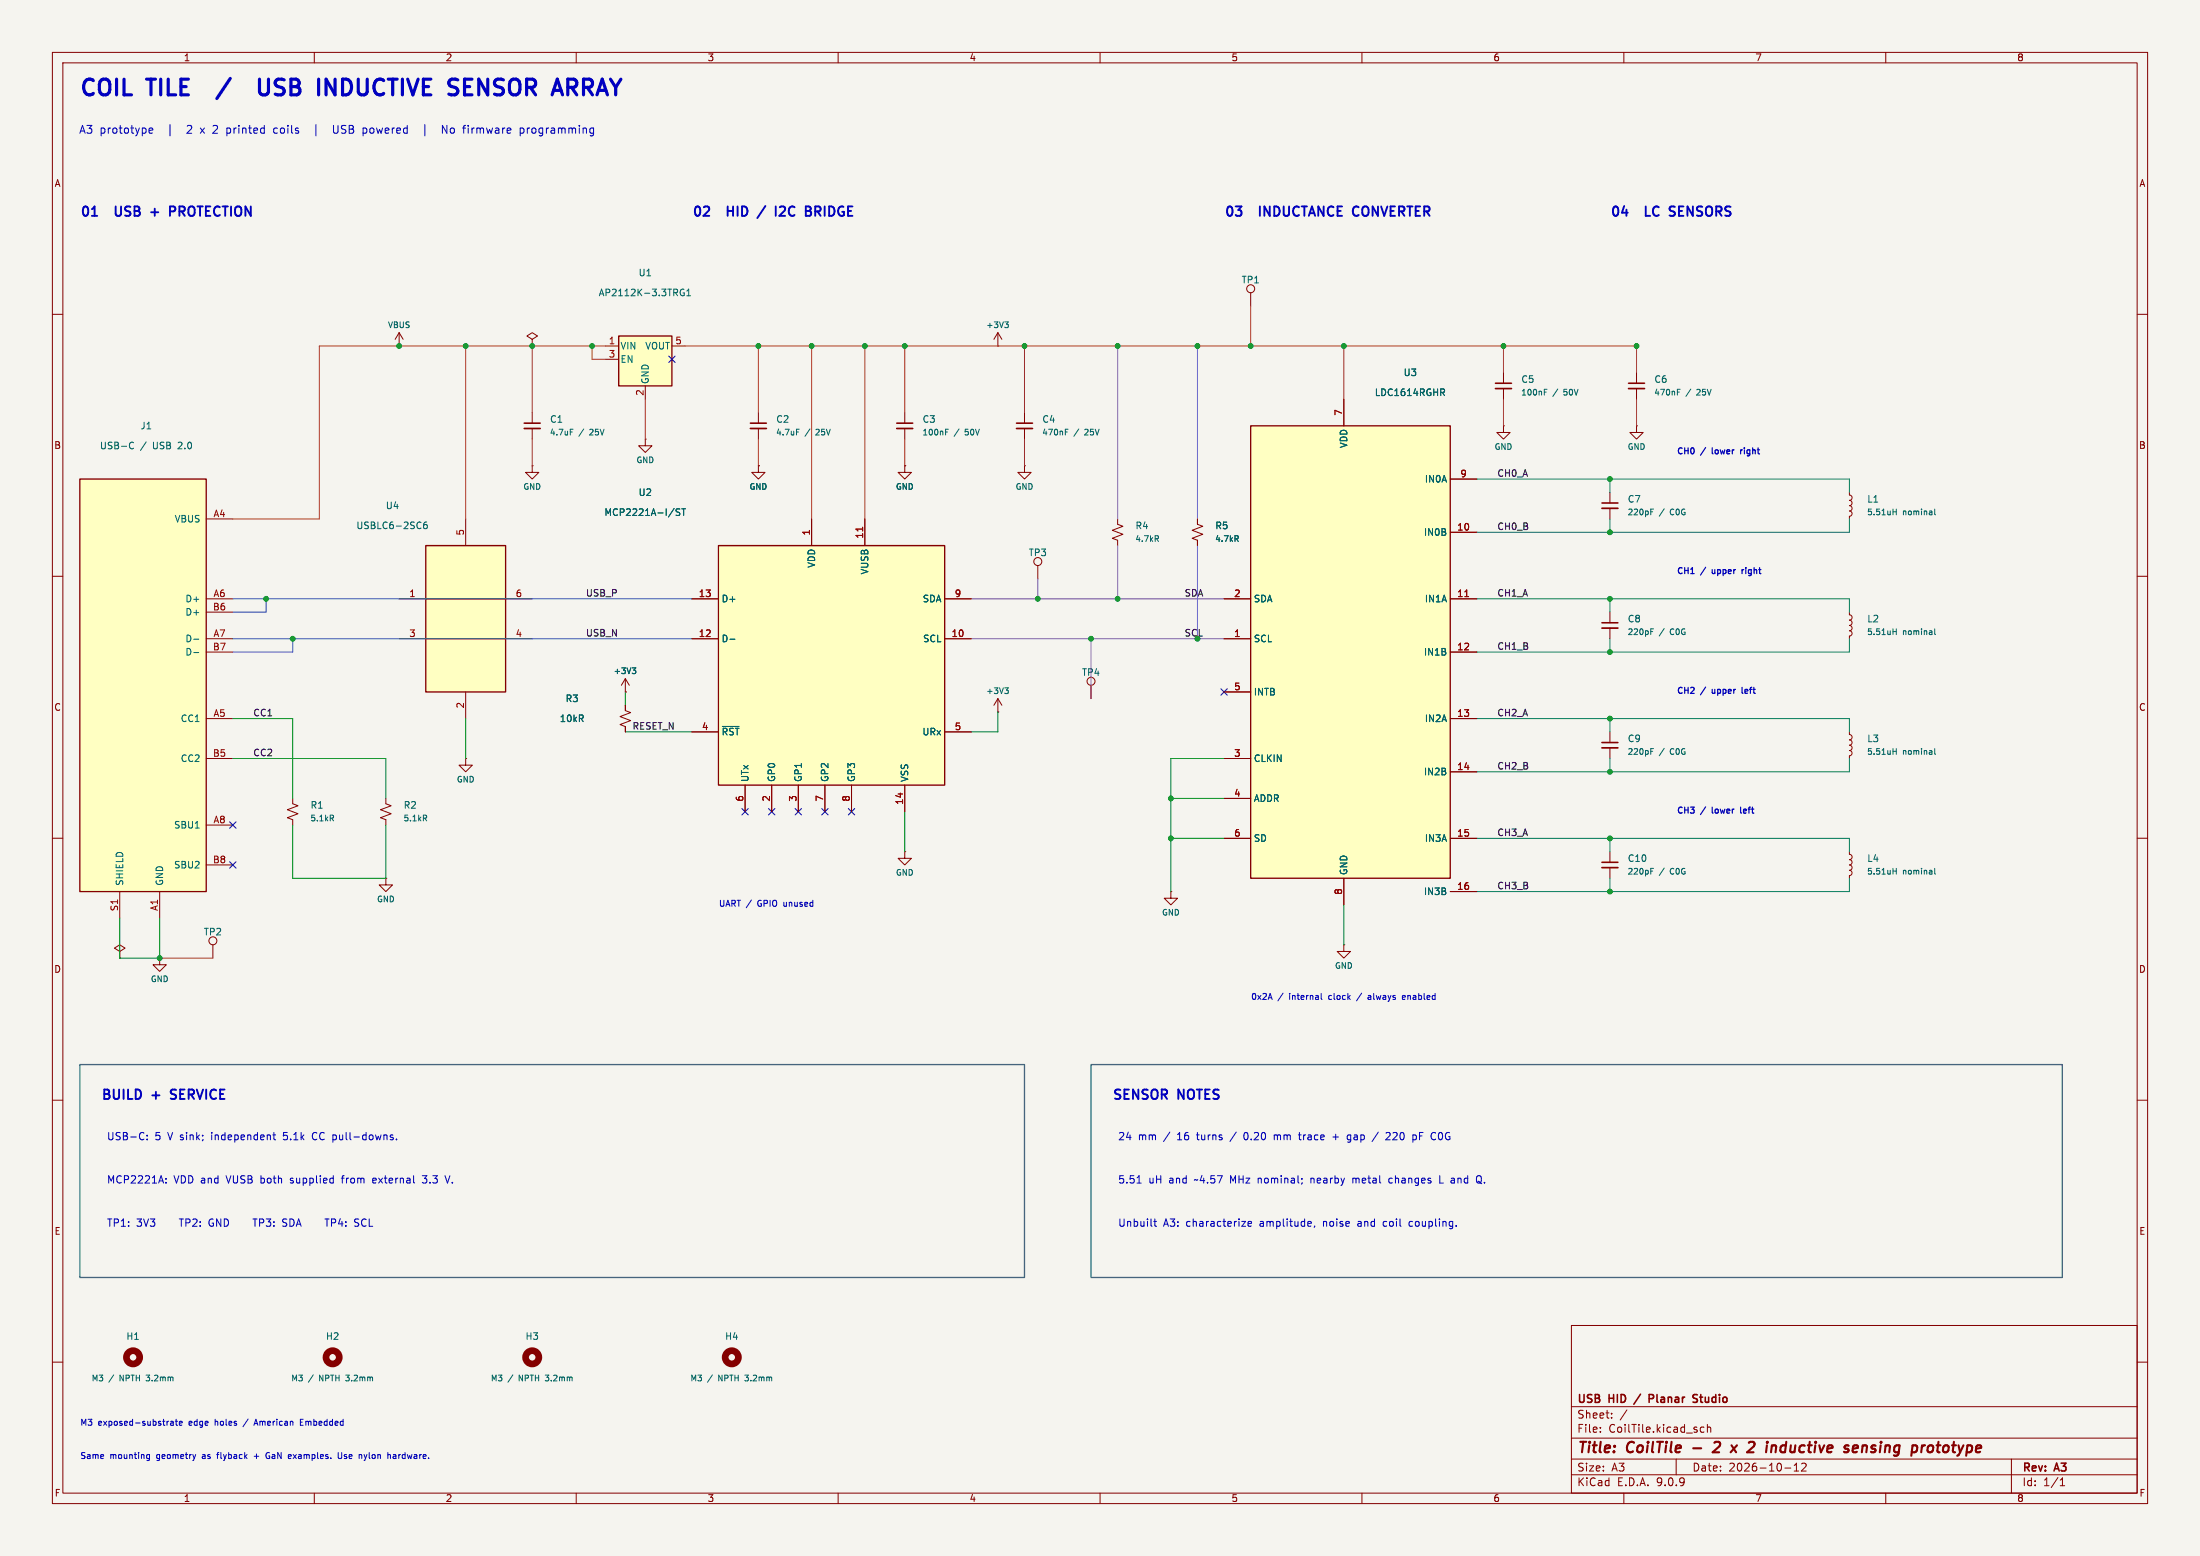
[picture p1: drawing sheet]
<svg xmlns="http://www.w3.org/2000/svg" width="420mm" height="297mm" viewBox="0 0 420 297" stroke-linecap="round" stroke-linejoin="round" font-family="sans-serif">
<path d="M0 0h420v297h-420z" fill="#f5f4ef" stroke="#f5f4ef" stroke-width=".19"/>
<g fill="none" stroke="#840000" stroke-width=".19">
<path d="M10 10h400v277h-400zM12 12h396v273h-396zM60 10v2M110 10v2M160 10v2M210 10v2M260 10v2M310 10v2M360 10v2M10 60h2M408 60h2M213.4 99.1v1l1 .4-2.1 .7 2.1 .8-2.1 .7 1.1 .4v1"/>
<path d="M307.3 94v2M307.3 97v2.1M312.4 81.3v1.3h1.3l-1.3 1.2-1.3-1.2h1.3M312.4 81.3h.1M10 110h2M307.3 116.8v2.1M307.3 119.9v2M408 110h2M119.4 132.1h.1M119.4 134.6v1l1 .4-2 .8 2 .7-2 .8 1 .4v1M119.4 129.5l-.8 1.3M119.4 129.5l.7 1.3"/>
<path d="M119.4 129.5v2.6M10 160h2M408 160h2M10 210h2M408 210h2M300 253h108v32h-108zM10 260h2M300 278.5h108M300 274.5h108M300 268.5h108M305.5 273.2v.2M305.5 272.5v.1"/>
<path d="M307.7 270.5v.2M307.7 269.8v.1M310.6 269.1l-1.3 1.9M320 278.5v3M325.3 272.5l-.4-.1-.3 .3 .1 .6h.6M325.9 272.5l.3-.1 .3 .1 .1 .9M325.9 271.9v1.5M342.5 279.7l.4-.4v1.5M343.9 279.4l.6-.1 .2 .1 .1 .3-.9 1.1h.9M384 278.5v6.5M408 260h2M60 285v2"/>
<path d="M110 285v2M160 285v2M210 285v2M260 285v2M300 281.5h108M310 285v2M340.7 280.2h1.2M342.5 280.8h.9M360 285v2M393.3 283.6h.9M393.3 282.5l.4-.4v1.5"/>
</g>
<path d="M323.2 276.4h1.6M328.1 275.2h-.5l-.3 .2M328.2 276.1l-1.2 1.1h1.2M330.5 275.9l.9 1.3M331.6 275.9l-1.2 1.3M333.8 275.4l.4-.2h.4l.4 .4M340.7 275.9a.66 .66 0 0 0-.8 .4v.7l.3 .2h.4M354.5 275.9l.1 .1 .1 .3-1 .2M355.6 275.9l-.2 1.3M356.3 276a.57 .57 0 0 0-.7 .1M368.5 275.9l.4 .1 .2 .3-.1 .5-.4 .4M369.7 275.9h.8" fill="none" stroke="#840000" stroke-width=".4"/>
<path d="M305.8 96h3.1M305.8 118.9h3.1M313.2 266.1l-1.3 1.9M315.5 266.3l-.7-.1v1.5M315.5 266.9l-.7 .1M324 266.3l-.5-.1-.2 .1v.5l.6 .2 .1 .4-.2 .3-.6-.1" fill="none" stroke="#840000" stroke-width=".3"/>
<path d="M315.1 97.7h.4M315.1 97.2h.6M220.8 102.8l.4 .6M221.1 102.4v.3M120.7 127.5h.7l-.4 .4M121.2 127.9l.2 .2v.3l-.2 .2M315.1 120.6h.4M315.1 120h.6" fill="none" stroke="#006464" stroke-width=".19"/>
<path d="M305.8 97h3.1M305.8 119.9h3.1" fill="none" stroke="#840000" stroke-width=".33"/>
<path d="M81.3 104.1h15.2v28h-15.2z" fill="#ffffc2"/>
<path d="M81.3 104.1h15.2v28h-15.2zM81.3 114.3h15.2M81.3 121.9h15.2" fill="none" stroke="#840000" stroke-width=".25"/>
<g fill="none" stroke="#840000" stroke-width=".19">
<path d="M238.8 55.9v2.5M76.2 66h.1M76.2 63.5l-.8 1.3M76.2 63.5l.8 1.3M76.2 63.5v2.5M101.6 78.7v2.1M144.8 78.7v2.1M172.7 78.7v2.1M195.6 78.7v2.1M287 71.1v2.1M287 74.2v2M312.4 71.1v2.1"/>
<path d="M312.4 74.2v2M88.9 99.1v5M101.6 88.9v1.3h1.3l-1.3 1.2-1.3-1.2h1.3M101.6 88.9h.1M101.6 81.8v2M123.2 83.8v1.3h1.3l-1.3 1.3-1.3-1.3h1.3M123.2 83.8h.1M144.8 88.9v1.3h1.2l-1.2 1.2-1.3-1.2h1.3M144.8 88.9h.1M144.8 81.8v2M172.7 88.9v1.3h1.3l-1.3 1.2-1.3-1.2h1.3M172.7 88.9h.1"/>
<path d="M172.7 81.8v2M195.6 88.9v1.3h1.2l-1.2 1.2-1.3-1.2h1.3M195.6 88.9h.1M195.6 81.8v2M228.6 99.1v1l1 .4-2 .7 2 .8-2 .7 1 .4v1M287 81.3v1.3h1.3l-1.3 1.2-1.3-1.2h1.3M287 81.3h.1M353.1 94v.5l.3 .1 .2 .4-.2 .4-.3 .1 .4 .3v.5l-.4 .2 .3 .2 .2 .3-.2 .4-.3 .1 .3 .2 .2 .3-.2 .4-.3 .1v.6M76.2 114.3h5.1M96.5 114.3h5.1M198.1 108v2.5M353.1 116.8v.5l.3 .2 .2 .4-.2 .3-.3 .2 .4 .3v.5l-.4 .2 .3 .1 .2 .4-.2 .4-.3 .1 .3 .1 .2 .4-.2 .3-.3 .2v.5"/>
<path d="M76.2 121.9h5.1M88.9 132.1v5.1M96.5 121.9h5.1M190.5 135.9h.1M190.5 133.4l-.8 1.2M190.5 133.4l.8 1.2M190.5 133.4v2.5M208.3 130.8v2.6M307.3 139.7v2M353.1 139.7v.5l.3 .2 .2 .3-.2 .4-.3 .1 .4 .4v.4l-.4 .2 .3 .2 .2 .4-.2 .3-.3 .2 .3 .1 .2 .3-.2 .4-.3 .2v.5M88.9 144.8v1.3h1.3l-1.3 1.2-1.3-1.2h1.3M88.9 144.8h.1"/>
<path d="M307.3 142.7v2.1M172.7 162.6v1.2h1.3l-1.3 1.3-1.3-1.3h1.3M172.7 162.6h.1M223.5 170.2v1.3h1.3l-1.3 1.2-1.3-1.2h1.3M223.5 170.2h.1M307.3 162.6v2M307.3 165.6v2M353.1 162.6v.5l.3 .1 .2 .4-.2 .3-.3 .2 .4 .3v.5l-.4 .2 .3 .1 .2 .4-.2 .4-.3 .1 .3 .1 .2 .4-.2 .3-.3 .2v.5M22.9 181.6l1-.6-1-.7-1.1 .7 1.1 .6v1.3M22.9 182.9h.1M30.5 182.9v1.3h1.2l-1.2 1.2-1.3-1.2h1.3M30.5 182.9h.1"/>
<path d="M40.6 180.3v2.6M256.5 180.3v1.3h1.3l-1.3 1.3-1.2-1.3h1.2M256.5 180.3h.1"/>
<circle cx="238.8" cy="55.1" r=".76"/>
<circle cx="198.1" cy="107.2" r=".76"/>
<circle cx="208.3" cy="130" r=".76"/>
<circle cx="40.6" cy="179.6" r=".76"/>
</g>
<g fill="none" stroke="#006464" stroke-width=".19">
<path d="M294.8 74.8h.4M294.8 74.3h.5M320.2 74.8h.4M320.2 74.3h.5M81.5 99.6l-.4 .1a.86 .86 0 0 0 0 1.2l.4-.1 .1-.4-.3-.3-.3 .1-.1 .2M108.9 81.9h.5M152.1 81.9h.5M180.5 81.9h.5M180.5 82.5h.4M203.4 81.9h.5M203.4 82.5h.3M361.4 97.7h.6"/>
<path d="M362 97.2v1.1M369.3 97.2v.9l.2 .2M236 102.8l.4 .6M236.3 102.4v.3M191.8 131.3h.7l-.4 .4M192.3 131.7l.2 .2v.3l-.2 .2M361.4 120.6h.6M362 120v1.1M369.3 120v1l.2 .1M315.1 143.4h.4M315.1 142.9h.6M361.4 143.4h.6"/>
<path d="M362 142.9v1.1M369.3 142.9v.9l.2 .2M315.1 166.3h.4M315.1 165.8h.6M361.4 166.3h.6M362 165.8v1.1M369.3 165.8v.9l.2 .2"/>
</g>
<path d="M285.5 73.2h3M310.9 73.2h3M100.1 80.8h3M143.3 80.8h3M171.2 80.8h3M194.1 80.8h3M305.8 141.7h3.1M305.8 164.6h3.1" fill="none" stroke="#840000" stroke-width=".3"/>
<path d="M285.5 74.2h3M310.9 74.2h3M100.1 81.8h3M143.3 81.8h3M171.2 81.8h3M194.1 81.8h3M305.8 142.7h3.1M305.8 165.6h3.1" fill="none" stroke="#840000" stroke-width=".33"/>
<g fill="none" stroke="#840000" stroke-width="1.3">
<circle cx="25.4" cy="259.1" r="1.27"/>
<circle cx="63.5" cy="259.1" r="1.27"/>
<circle cx="101.6" cy="259.1" r="1.27"/>
<circle cx="139.7" cy="259.1" r="1.27"/>
</g>
<path d="M15.2 91.4h24.2v78.8h-24.2z" fill="#ffffc2"/>
<path d="M15.2 91.4h24.2v78.8h-24.2z" fill="none" stroke="#840000" stroke-width=".25"/>
<g fill="none" stroke="#840000" stroke-width=".19">
<path d="M190.5 66h.1M190.5 63.5l-.8 1.3M190.5 63.5l.8 1.3M190.5 63.5v2.5M39.4 99.1h5M39.4 114.3h5M39.4 116.8h5M39.4 121.9h5M39.4 124.5h5M39.4 137.2h5M39.4 144.8h5M39.4 157.5h5"/>
<path d="M55.9 152.4v1l1 .4-2 .8 2 .7-2 .8 1 .4v1M73.7 152.4v1l1 .4-2.1 .8 2.1 .7-2.1 .8 1.1 .4v1M22.9 170.2v5.1M30.5 170.2v5.1M39.4 165.1h5M73.7 167.6v1.3h1.2l-1.2 1.3-1.3-1.3h1.3M73.7 167.6h.1"/>
</g>
<path d="M191.8 61.4h.7l-.4 .5M192.3 61.9l.2 .2v.2l-.2 .2M24.9 84.5h.6M25.5 85.5l-.6 .1M37 122h1M37 124.6h1M63.3 156.2l.4 .5M63.6 155.7v.4M81.1 156.2l.4 .5M81.4 155.7v.4" fill="none" stroke="#006464" stroke-width=".19"/>
<path d="M238.8 81.3h38.1v86.3h-38.1z" fill="#ffffc2"/>
<path d="M238.8 81.3h38.1v86.3h-38.1z" fill="none" stroke="#840000" stroke-width=".25"/>
<g fill="none" stroke="#840000" stroke-width=".19">
<path d="M256.5 76.2v5.1M276.9 91.4h5M233.7 114.3h5.1M276.9 114.3h5M276.9 101.6h5M233.7 121.9h5.1M233.7 132.1h5.1M276.9 124.5h5M276.9 137.2h5M233.7 144.8h5.1M233.7 152.4h5.1M276.9 147.3h5"/>
<path d="M233.7 160h5.1M256.5 167.6v5.1M276.9 160h5M276.9 170.2h5"/>
</g>
<path d="M279.6 113.9h.8" fill="none" stroke="#a90000" stroke-width=".19"/>
<path d="M275.3 74.9l.5 .6M275.5 74.2l.3 .3-.1 .3-.2 .1" fill="none" stroke="#006464" stroke-width=".19"/>
<path d="M118.1 64.1h10.2v9.6h-10.2z" fill="#ffffc2"/>
<path d="M118.1 64.1h10.2v9.6h-10.2z" fill="none" stroke="#840000" stroke-width=".25"/>
<path d="M115.6 66h2.5M115.6 68.6h2.5M123.2 73.7v2.5M128.3 66h2.5" fill="none" stroke="#840000" stroke-width=".19"/>
<path d="M130.6 55.3a.59 .59 0 0 0-.8 .5 .59 .59 0 0 0 .8 .6v-.5h-.2M131.1 56.5h.7M131.1 55.6l.4-.4v1.3" fill="none" stroke="#006464" stroke-width=".19"/>
<path d="M137.2 104.1h43.1v45.8h-43.1z" fill="#ffffc2"/>
<path d="M137.2 104.1h43.1v45.8h-43.1z" fill="none" stroke="#840000" stroke-width=".25"/>
<g fill="none" stroke="#840000" stroke-width=".19">
<path d="M101.6 64.8l1-.7-1-.6-1 .6 1 .7v1.2M101.6 66h.1M256.5 76.2v5.1M144.8 88.9h.1M154.9 99.1v5M165.1 99.1v5M172.7 88.9h.1M228.6 99.1v1M276.9 91.4h5M132.1 114.3h5.1M180.3 114.3h5.1M228.6 103.1v1"/>
<path d="M233.7 114.3h5.1M276.9 114.3h5M276.9 101.6h5M119.4 132.1h.1M119.4 134.6v1M119.4 138.7v1M132.1 121.9h5.1M132.1 139.7h5.1M180.3 121.9h5.1M180.3 139.7h5.1M233.7 121.9h5.1M233.7 132.1h5.1"/>
<path d="M276.9 124.5h5M276.9 137.2h5M142.2 149.9v5M147.3 149.9v5M152.4 149.9v5M157.5 149.9v5M162.6 149.9v5M172.7 149.9v5M233.7 144.8h5.1M233.7 152.4h5.1M276.9 147.3h5M233.7 160h5.1"/>
<path d="M256.5 167.6v5.1M276.9 160h5M276.9 170.2h5"/>
</g>
<path d="M275.3 74.9l.5 .6M275.5 74.2l.3 .3-.1 .3-.2 .1M129.8 97.2l-.5-.1-.2 .1v.4l.6 .2 .1 .3-.3 .3-.4-.1M130.1 97.1h.8M130.5 97.1v1.3M236 102.8l.4 .6M236.3 102.4v.3M120.7 127.5h.7l-.4 .4M121.2 127.9l.2 .2v.3l-.2 .2M137.9 138.7h3.2M139.3 122h1" fill="none" stroke="#006464" stroke-width=".19"/>
<path d="M164.7 100.6v.8M279.6 113.9h.8" fill="none" stroke="#a90000" stroke-width=".19"/>
<g fill="none" stroke="#af3723" stroke-width=".19">
<path d="M238.8 58.4v7.6M88.9 66v33.1M101.6 66v12.7M113 66v2.6h2.6M115.6 66h-54.6v33.1h-16.6M123.2 76.2v7.6M130.8 66h181.6v5.1M144.8 66v12.7M154.9 66v33.1M165.1 66v33.1M172.7 66v12.7M195.6 66v12.7"/>
<path d="M256.5 66v10.2M287 66v5.1M287 76.2v5.1M312.4 76.2v5.1M101.6 83.8v5.1M144.8 83.8v5.1M172.7 83.8v5.1M195.6 83.8v5.1M30.5 182.9h10.1"/>
</g>
<g fill="none" stroke="#00825a" stroke-width=".19">
<path d="M281.9 91.4h71.2v2.6M307.3 91.4v2.6M307.3 99.1v2.5M353.1 99.1v2.5h-71.2M281.9 114.3h71.2v2.5M307.3 114.3v2.5M281.9 137.2h71.2v2.5M307.3 121.9v2.6M307.3 137.2v2.5M353.1 121.9v2.6h-71.2M307.3 144.8v2.5M353.1 144.8v2.5h-71.2"/>
<path d="M281.9 160h71.2v2.6M307.3 160v2.6M307.3 167.6v2.6M353.1 167.6v2.6h-71.2"/>
</g>
<g fill="none" stroke="#009600" stroke-width=".19">
<path d="M44.4 137.2h11.5v15.2M88.9 137.2v7.6M119.4 139.7h12.7M119.4 132.1v2.5M190.5 135.9v3.8h-5.1M44.4 144.8h29.3v7.6M55.9 157.5v10.1h17.8v-10.1M172.7 154.9v7.7M223.5 152.4h10.2M233.7 144.8h-10.2v25.4M22.9 175.3v7.6h7.6v-7.6M223.5 160h10.2"/>
<path d="M256.5 172.7v7.6"/>
</g>
<path d="M213.4 66v33.1M228.6 66v33.1M185.4 114.3h48.3M198.1 110.5v3.8M213.4 104.1v10.2M228.6 104.1v17.8M185.4 121.9h48.3M208.3 121.9v11.5" fill="none" stroke="#8741a5" stroke-width=".19"/>
<path d="M44.4 114.3h87.7M50.8 114.3v2.5h-6.4M44.4 121.9h87.7M55.9 121.9v2.6h-11.5" fill="none" stroke="#2369b4" stroke-width=".19"/>
<g fill="none" stroke="#000084" stroke-width=".19">
<path d="M127.7 68l1.2 1.2M128.9 68l-1.2 1.2M233.1 131.5l1.2 1.2M234.3 131.5l-1.2 1.2M43.8 156.9l1.3 1.2M45.1 156.9l-1.3 1.2M141.6 154.3l1.2 1.2M142.8 154.3l-1.2 1.2M146.7 154.3l1.2 1.2M147.9 154.3l-1.2 1.2M151.8 154.3l1.2 1.2M153 154.3l-1.2 1.2"/>
<path d="M156.9 154.3l1.2 1.2M158.1 154.3l-1.2 1.2M162 154.3l1.2 1.2M163.2 154.3l-1.2 1.2M43.8 164.5l1.3 1.2M45.1 164.5l-1.3 1.2"/>
</g>
<g fill="none" stroke="#0000c2" stroke-width=".19">
<path d="M28.5 24.9l.7-.1-.1-.3-.4-.1-.2 .3v.7h.6M40.7 24v.1M41.5 24.6l-.9 .8h.9M43.3 25.4h.4M43.3 24.4v1.5M43.7 24.4l-.4 .1M52.8 24.4l-.4 .1-.2 .2 .1 .6 .5 .1M60.3 23.8v2.1M63.7 23.9v1.3l.3 .2h.4l.1-.2v-1.3M81.1 23.8v2.1M85.3 23.9v1.5l-.8-1.5v1.5M86.5 24.4l-.4 .1-.1 .2v.6l.5 .1"/>
<path d="M90.4 24.4l-.3 .3M99.5 24.4h.2l.3 .3v.6l-.5 .1M100.7 24.4v1M101.1 24.4l-.3 .1-.1 .2M252.2 189.6v1l.2 .2M259.9 189.6l-.9 1.4M261.5 190l-.3 .1M261.6 190.3h-.3l-.2 .2 .1 .2 .4 .1M268.3 190.2l-.2-.2-.4 .2 .1 .5h.4M268.3 190.3l-.6 .1M27.4 216.2l.1 .1M27.5 217.4l-.1 .1"/>
<path d="M28.1 216.7v.1M28.1 217.4v.2M52.1 216.6h.5M52.3 216.2v1.2l.3 .2M59.8 216.4l-.2 .4 .2 .6M74.7 216.6l.3 .1M74.7 217.1l.3 .1 .1 .2-.2 .2h-.3M75.7 217.4v.2M237.6 216.3l-.1 .4 .1 .7M243.3 216.6v1M243.7 216.6l-.4 .2M247.9 216.6h.5"/>
<path d="M248.1 216.2v1.2l.3 .2M254.5 217h1M255 216.5v1.1M257.3 216.7h.6M257.3 217.5h.6M257.9 216.6v1.2l-.3 .2h-.3M263.1 216.1l-1.2 1.8M264.8 216.2h.5l.1 .4-.9 1h.9M270.1 216.6l.3 .3v.4l-.3 .3M271 216.8h.5M271.7 216.2h-.7v1.4M274.7 216.3l-.1 .4 .1 .7"/>
<path d="M31.7 225.7v.1M31.7 224.9v.2M40 232.9l-.1 .4 .1 .6M48.3 232.7h.8M48.7 232.7v1.4M54.2 232.7h.6M54.2 233.3l.4 .2 .2 .3-.3 .3h-.3M62 232.7h.8M62.4 232.7v1.4M63.3 233.4h.5M63.8 232.7h-.5v1.4M65.2 224.9h.5"/>
<path d="M69 233.5l.3 .5 .3 .1M69.6 232.7l-.4 .2-.2 .4M71.6 224.9h-.2l-.2 .2v.6l.4 .1M71.8 225.2l-.6 .1M80.6 225.7l.6 .1M80.6 224.4h.9l-.5 .5h.2M85 224.4l.4 1.4 .5-1.4M217.1 225.8h.8M217.3 224.6l.2-.2v1.4M220.3 233.1h.5M220.5 232.7v1.2l.3 .2M237.1 233.1h.7l-.7 1h.7"/>
<path d="M238.3 233.6l.6-.1v-.3l-.4-.1-.2 .2v.7h.6M248.5 224.9v.2M248.6 225.7l-.1 .2M250.1 233.1l.2 .4-.6 .1M250.3 224.9v.9M250.3 234l-.2 .1M250.5 224.9l-.2 .1M251 234l-.1 .3M258.3 224.9v.9M258.7 224.9l-.4 .1M264.2 233.2l-.1 .2 .1 .6M265.7 224.9h-.3l-.3 .2 .1 .6 .5 .1"/>
<path d="M269.5 233.1h-.2l-.3 .3 .1 .5 .4 .2M274.9 224.4v1.4h.6M282.1 225.5l.8 .4M282.2 224.4a.47 .47 0 0 1 .6 .5v.4a.47 .47 0 0 1-.6 .5M28 278.3h.5M28.5 277.6v1l-.2 .2-.3-.1M28.5 277.7h-.5M32.6 271.3h.4l.1 .8M33.1 271.6l-.6 .2 .2 .3 .4-.1M33.5 271.3h.4M33.6 270.9v1l.3 .2M34.2 271.7l.6-.1-.1-.3h-.3l-.2 .2 .1 .5h.4"/>
<path d="M37.4 277.6l-.3 .8M41.4 277.6h.4M47.4 270.8l-1 1.5M48.5 272.1l.4-1.2 .3 1.2M48.5 278h.9M48.6 271.7h.5M51.3 277.9h.2M51.4 277.3a.54 .54 0 0 0-.6 .5 .54 .54 0 0 0 .6 .5M55.5 277.7l.1 .2-.6 .1M57.3 271.5h.4M57.9 270.9h-.6v1.2h.6M64.6 277.3v.9l.2 .2 .3-.1 .1-.1v-.9"/>
<path d="M69.5 277.6l.3 .8M69.8 278.4l-.3 .4M70 277.6l-.2 .8M74.5 277.7v.7M75.1 277.7h.4M75.6 277.9l-.6 .2 .2 .3 .4-.1"/>
</g>
<path d="M44 15l-2.6 3.8M49.5 15.1v2.4l.3 .5 .3 .1 .9-.1 .3-.5v-2.4M52.5 18l1.2 .1M53.8 15.1h-.7a.73 .73 0 0 0-.6 .7 .73 .73 0 0 0 .6 .7l.6 .2M66.1 15.1h-.7v3h.7M91.4 18.1v-3l1.7 3M111.4 15.1h1.1l.5 .3M112.1 16.7l1 1.4M113 16.4l-.5 .3h-1.1" fill="none" stroke="#0000c2" stroke-width=".6"/>
<g fill="none" stroke="#0000c2" stroke-width=".36">
<path d="M22.1 39.4l.1 1.6M29.5 39.8v1.4M138.9 39.4v1.8M146.1 39.3l-1.5 2.3M148.1 39.4v1.8M149.7 39.5l-.6-.1-.2 .2M156.3 39.4h-.7v1.8M240.5 39.4v1.8M258.6 39.5h.7M314.2 39.4v1.8h.8M319.1 39.4l.6 .1M17.5 41.2h1.1"/>
<path d="M28.8 40.5h1.4M32.4 40.3h.9l.2-.3-.1-.4-.3-.2h-.7v1.8M138.9 40.3h1M149.8 40.2l-1 1h1.1M155.6 40.3h.7M156.1 40.3l.6 .9M258.6 41.1h.7M319.1 40.3l.5 .1M319.6 41.1l-.6 .1M32.6 209.7l.2 .1M32.7 208.1v.5"/>
</g>
<path d="M326.9 85.5v1.1M332.3 85.9v.7M332.6 85.9l-.3 .2M326.9 108.7v.7M332.6 108.7v.8M332.9 108.7l-.3 .2M326.9 131.6v.7M332.6 131.2v1l.1 .2M326.9 154.1v1.1M332.3 154.1v.9l.2 .2" fill="none" stroke="#0000c2" stroke-width=".23"/>
<path d="M15.2 203.2h180.4v40.6h-180.4zM208.3 203.2h185.4v40.6h-185.4z" fill="none" stroke="#46647d" stroke-width=".25"/>
<g fill="#009600" stroke="#009600" stroke-width=".19">
<circle cx="101.6" cy="66" r=".46"/>
<circle cx="113" cy="66" r=".46"/>
<circle cx="50.8" cy="114.3" r=".46"/>
<circle cx="55.9" cy="121.9" r=".46"/>
<circle cx="195.6" cy="66" r=".46"/>
<circle cx="213.4" cy="66" r=".46"/>
<circle cx="172.7" cy="66" r=".46"/>
<circle cx="198.1" cy="114.3" r=".46"/>
<circle cx="213.4" cy="114.3" r=".46"/>
<circle cx="307.3" cy="101.6" r=".46"/>
<circle cx="307.3" cy="91.4" r=".46"/>
<circle cx="307.3" cy="114.3" r=".46"/>
<circle cx="287" cy="66" r=".46"/>
<circle cx="312.4" cy="66" r=".46"/>
<circle cx="30.5" cy="182.9" r=".46"/>
<circle cx="307.3" cy="124.5" r=".46"/>
<circle cx="307.3" cy="137.2" r=".46"/>
<circle cx="307.3" cy="147.3" r=".46"/>
<circle cx="307.3" cy="160" r=".46"/>
<circle cx="307.3" cy="170.2" r=".46"/>
<circle cx="144.8" cy="66" r=".46"/>
<circle cx="154.9" cy="66" r=".46"/>
<circle cx="165.1" cy="66" r=".46"/>
<circle cx="88.9" cy="66" r=".46"/>
<circle cx="76.2" cy="66" r=".46"/>
<circle cx="228.6" cy="121.9" r=".46"/>
<circle cx="238.8" cy="66" r=".46"/>
<circle cx="223.5" cy="152.4" r=".46"/>
<circle cx="223.5" cy="160" r=".46"/>
<circle cx="208.3" cy="121.9" r=".46"/>
<circle cx="256.5" cy="66" r=".46"/>
<circle cx="228.6" cy="66" r=".46"/>
</g>
<g font-size="4.2" fill="#0000c2">
<text x="15" y="19.1">COIL</text>
<text x="28.5" y="19.1">TILE</text>
<text x="54.4" y="19.1">USB</text>
<text x="66.9" y="19.1">INDUCTIVE</text>
<text x="93.1" y="19.1">SENSOR</text>
<text x="114.3" y="19.1">ARRAY</text>
</g>
<g font-size="2.8" fill="#840000">
<text x="301" y="277.9">Title:</text>
<text x="310.6" y="277.9">CoilTile</text>
<text x="328.8" y="277.9">2</text>
<text x="333" y="277.9">x</text>
<text x="337" y="277.9">2</text>
<text x="341.2" y="277.9">inductive</text>
<text x="357" y="277.9">sensing</text>
<text x="370.6" y="277.9">prototype</text>
</g>
<g font-size="2.5" fill="#0000c2">
<text x="15.2" y="41.8">01</text>
<text x="22.9" y="41.8">USB</text>
<text x="34.7" y="41.8">PROTECTION</text>
<text x="132.1" y="41.8">02</text>
<text x="139.7" y="41.8">HID</text>
<text x="150.3" y="41.8">I2C</text>
<text x="156.8" y="41.8">BRIDGE</text>
<text x="233.7" y="41.8">03</text>
<text x="241.3" y="41.8">INDUCTANCE</text>
<text x="259.8" y="41.8">CONVERTER</text>
<text x="307.3" y="41.8">04</text>
<text x="315" y="41.8">LC</text>
<text x="320.3" y="41.8">SENSORS</text>
<text x="19.2" y="210.4">BUILD</text>
<text x="29.1" y="210.4">+</text>
<text x="33.5" y="210.4">SERVICE</text>
<text x="212.3" y="210.4">SENSOR</text>
<text x="225" y="210.4">NOTES</text>
</g>
<g font-size="2.1" fill="#0000c2">
<text x="15" y="25.7">A3 prototype</text>
<text x="32.1" y="25.7">|</text>
<text x="36.1" y="25.7">2</text>
<text x="38.9" y="25.7">x</text>
<text x="41.4" y="25.7">2</text>
<text x="44.1" y="25.7">printed</text>
<text x="53.3" y="25.7">coils</text>
<text x="65.3" y="25.7">USB</text>
<text x="71.1" y="25.7">powered</text>
<text x="86.8" y="25.7">No</text>
<text x="91.1" y="25.7">firmware</text>
<text x="102" y="25.7">programming</text>
</g>
<g font-size="2.1" fill="#840000">
<text x="301" y="268.2">USB</text>
<text x="307.2" y="268.2">HID</text>
<text x="316.1" y="268.2">Planar</text>
<text x="325.1" y="268.2">Studio</text>
<text x="301" y="273.7">File:</text>
<text x="301" y="271">Sheet:</text>
<text x="307.1" y="273.7">CoilTile.kicad_sch</text>
<text x="301" y="281.1">Size:</text>
<text x="307.6" y="281.1">A3</text>
<text x="323" y="281.1">Date:</text>
<text x="330" y="281.1">2026-10-12</text>
<text x="386" y="281.3">Rev:</text>
<text x="392.4" y="281.3">A3</text>
<text x="301" y="283.9">KiCad</text>
<text x="308.7" y="283.9">E.D.A.</text>
<text x="316.3" y="283.9">9.0.9</text>
<text x="386" y="283.9">Id:</text>
<text x="390.1" y="283.9">1/1</text>
</g>
<g font-size="1.9" fill="#0000c2">
<text x="20.3" y="217.8">USB-C:</text>
<text x="29.6" y="217.8">5</text>
<text x="32.1" y="217.8">V sink;</text>
<text x="40.7" y="217.8">independent</text>
<text x="54.6" y="217.8">5.1k</text>
<text x="60.3" y="217.8">CC pull-downs.</text>
<text x="213.4" y="217.8">24</text>
<text x="217.3" y="217.8">mm</text>
<text x="222.2" y="217.8">/</text>
<text x="225" y="217.8">16</text>
<text x="228.9" y="217.8">turns</text>
<text x="235.4" y="217.8">/</text>
<text x="238.2" y="217.8">0.20</text>
<text x="244.1" y="217.8">mm</text>
<text x="249" y="217.8">trace</text>
<text x="255.6" y="217.8">+</text>
<text x="258.6" y="217.8">gap</text>
<text x="263.6" y="217.8">/</text>
<text x="266.4" y="217.8">220</text>
<text x="271.6" y="217.8">pF</text>
<text x="275.3" y="217.8">C0G</text>
<text x="20.3" y="226.1">MCP2221A:</text>
<text x="33.2" y="226.1">VDD and</text>
<text x="43.5" y="226.1">VUSB both</text>
<text x="55.9" y="226.1">supplied</text>
<text x="66" y="226.1">from</text>
<text x="72" y="226.1">external</text>
<text x="81.7" y="226.1">3.3</text>
<text x="86.3" y="226.1">V.</text>
<text x="213.4" y="226.1">5.51</text>
<text x="219.3" y="226.1">uH</text>
<text x="223.2" y="226.1">and</text>
<text x="228.3" y="226.1">~4.57</text>
<text x="235.2" y="226.1">MHz</text>
<text x="240.6" y="226.1">nominal;</text>
<text x="250.9" y="226.1">nearby</text>
<text x="259.1" y="226.1">metal</text>
<text x="266.2" y="226.1">changes</text>
<text x="276" y="226.1">L and</text>
<text x="283.4" y="226.1">Q.</text>
<text x="20.3" y="234.4">TP1:</text>
<text x="26" y="234.4">3V3</text>
<text x="34.9" y="234.4">TP2:</text>
<text x="40.6" y="234.4">GND</text>
<text x="49.8" y="234.4">TP3:</text>
<text x="55.5" y="234.4">SDA</text>
<text x="64.4" y="234.4">TP4:</text>
<text x="70.2" y="234.4">SCL</text>
<text x="213.4" y="234.4">Unbuilt</text>
<text x="222.1" y="234.4">A3:</text>
<text x="226.5" y="234.4">characterize</text>
<text x="240.7" y="234.4">amplitude,</text>
<text x="252.9" y="234.4">noise</text>
<text x="259.7" y="234.4">and</text>
<text x="264.8" y="234.4">coil</text>
<text x="269.9" y="234.4">coupling.</text>
</g>
<g font-size="1.8" fill="#840000">
<text x="35" y="11.9">1</text>
<text x="85" y="11.9">2</text>
<text x="135" y="11.9">3</text>
<text x="185" y="11.9">4</text>
<text x="235" y="11.9">5</text>
<text x="285" y="11.9">6</text>
<text x="335" y="11.9">7</text>
<text x="385" y="11.9">8</text>
<text x="10.3" y="35.9">A</text>
<text x="408.3" y="35.9">A</text>
<text x="10.3" y="85.9">B</text>
<text x="408.2" y="85.9">B</text>
<text x="10.3" y="135.9">C</text>
<text x="408.2" y="135.9">C</text>
<text x="10.3" y="185.9">D</text>
<text x="408.2" y="185.9">D</text>
<text x="10.3" y="235.9">E</text>
<text x="408.3" y="235.9">E</text>
<text x="10.3" y="285.9">F</text>
<text x="35" y="286.9">1</text>
<text x="85" y="286.9">2</text>
<text x="135" y="286.9">3</text>
<text x="185" y="286.9">4</text>
<text x="235" y="286.9">5</text>
<text x="285" y="286.9">6</text>
<text x="335" y="286.9">7</text>
<text x="385" y="286.9">8</text>
<text x="408.3" y="285.9">F</text>
</g>
<g font-size="1.8" fill="#006464">
<text x="121.8" y="52.9">U1</text>
<text x="114.2" y="56.7">AP2112K-3.3TRG1</text>
<text x="236.9" y="54.3">TP1</text>
<text x="118.4" y="66.9">VIN</text>
<text x="118.4" y="69.4">EN</text>
<text x="123.1" y="66.9">VOUT</text>
<text x="267.9" y="72">U3</text>
<text x="124.1" y="73.4" transform="rotate(-90 124.1 73.4)">GND</text>
<text x="262.4" y="75.8">LDC1614RGHR</text>
<text x="290.3" y="73.3">C5</text>
<text x="315.7" y="73.3">C6</text>
<text x="26.7" y="82.1">J1</text>
<text x="104.9" y="80.9">C1</text>
<text x="148.1" y="80.9">C2</text>
<text x="176" y="80.9">C3</text>
<text x="198.9" y="80.9">C4</text>
<text x="19" y="86">USB-C</text>
<text x="26.8" y="86">/</text>
<text x="29.3" y="86">USB</text>
<text x="34.3" y="86">2.0</text>
<text x="257.4" y="85.6" transform="rotate(-90 257.4 85.6)">VDD</text>
<text x="121.8" y="94.9">U2</text>
<text x="271.9" y="92.3">IN0A</text>
<text x="33.3" y="99.9">VBUS</text>
<text x="67.9" y="101.2">USBLC6-2SC6</text>
<text x="73.6" y="97.4">U4</text>
<text x="115.3" y="98.7">MCP2221A-I/ST</text>
<text x="216.7" y="101.2">R4</text>
<text x="231.9" y="101.2">R5</text>
<text x="310.6" y="96.1">C7</text>
<text x="356.4" y="96.1">L1</text>
<text x="196.3" y="106.4">TP3</text>
<text x="271.7" y="102.5">IN0B</text>
<text x="155.8" y="108.5" transform="rotate(-90 155.8 108.5)">VDD</text>
<text x="166" y="109.7" transform="rotate(-90 166 109.7)">VUSB</text>
<text x="35.3" y="115.2">D+</text>
<text x="35.3" y="117.7">D+</text>
<text x="137.7" y="115.2">D+</text>
<text x="176.1" y="115.2">SDA</text>
<text x="239.3" y="115.2">SDA</text>
<text x="271.9" y="115.2">IN1A</text>
<text x="310.6" y="119">C8</text>
<text x="356.4" y="119">L2</text>
<text x="35.3" y="122.8">D-</text>
<text x="35.3" y="125.3">D-</text>
<text x="137.7" y="122.8">D-</text>
<text x="176.1" y="122.8">SCL</text>
<text x="239.3" y="122.8">SCL</text>
<text x="271.7" y="125.3">IN1B</text>
<text x="206.5" y="129.2">TP4</text>
<text x="107.9" y="134.2">R3</text>
<text x="239.3" y="132.9">INTB</text>
<text x="34.4" y="138">CC1</text>
<text x="106.8" y="138">10kR</text>
<text x="137.7" y="140.6">~{RST}</text>
<text x="176" y="140.6">URx</text>
<text x="271.9" y="138">IN2A</text>
<text x="310.6" y="141.9">C9</text>
<text x="356.4" y="141.9">L3</text>
<text x="34.4" y="145.6">CC2</text>
<text x="143.1" y="149.4" transform="rotate(-90 143.1 149.4)">UTx</text>
<text x="148.2" y="149.4" transform="rotate(-90 148.2 149.4)">GP0</text>
<text x="153.3" y="149.4" transform="rotate(-90 153.3 149.4)">GP1</text>
<text x="158.3" y="149.4" transform="rotate(-90 158.3 149.4)">GP2</text>
<text x="163.4" y="149.4" transform="rotate(-90 163.4 149.4)">GP3</text>
<text x="173.6" y="149.4" transform="rotate(-90 173.6 149.4)">VSS</text>
<text x="239.3" y="145.6">CLKIN</text>
<text x="271.7" y="148.2">IN2B</text>
<text x="59.2" y="154.6">R1</text>
<text x="77" y="154.6">R2</text>
<text x="239.3" y="153.3">ADDR</text>
<text x="33.1" y="158.3">SBU1</text>
<text x="239.3" y="160.9">SD</text>
<text x="271.9" y="160.9">IN3A</text>
<text x="33.1" y="166">SBU2</text>
<text x="257.4" y="167.1" transform="rotate(-90 257.4 167.1)">GND</text>
<text x="310.6" y="164.7">C10</text>
<text x="356.4" y="164.7">L4</text>
<text x="23.7" y="169.2" transform="rotate(-90 23.7 169.2)">SHIELD</text>
<text x="31.3" y="169.2" transform="rotate(-90 31.3 169.2)">GND</text>
<text x="271.7" y="171">IN3B</text>
<text x="38.8" y="178.7">TP2</text>
<text x="24" y="255.9">H1</text>
<text x="62.1" y="255.9">H2</text>
<text x="100.2" y="255.9">H3</text>
<text x="138.3" y="255.9">H4</text>
</g>
<g font-size="1.8" fill="#a90000">
<text x="116.1" y="65.8">1</text>
<text x="128.8" y="65.8">5</text>
<text x="116.1" y="68.3">3</text>
<text x="122.9" y="75.6" transform="rotate(-90 122.9 75.6)">2</text>
<text x="256.3" y="79.4" transform="rotate(-90 256.3 79.4)">7</text>
<text x="278.7" y="91.2">9</text>
<text x="40.7" y="98.8">A4</text>
<text x="278.1" y="101.3">10</text>
<text x="88.6" y="102.3" transform="rotate(-90 88.6 102.3)">5</text>
<text x="154.7" y="102.3" transform="rotate(-90 154.7 102.3)">1</text>
<text x="164.8" y="102.9" transform="rotate(-90 164.8 102.9)">11</text>
<text x="40.6" y="116.6">B6</text>
<text x="40.7" y="114">A6</text>
<text x="78" y="114">1</text>
<text x="98.4" y="114">6</text>
<text x="133.3" y="114">13</text>
<text x="182.2" y="114">9</text>
<text x="235.5" y="114">2</text>
<text x="278.1" y="114">11</text>
<text x="40.6" y="124.2">B7</text>
<text x="40.7" y="121.7">A7</text>
<text x="78" y="121.7">3</text>
<text x="98.4" y="121.7">4</text>
<text x="133.3" y="121.7">12</text>
<text x="181.6" y="121.7">10</text>
<text x="235.5" y="121.7">1</text>
<text x="278.1" y="124.2">12</text>
<text x="235.5" y="131.8">5</text>
<text x="40.7" y="136.9">A5</text>
<text x="88.6" y="135.3" transform="rotate(-90 88.6 135.3)">2</text>
<text x="278.1" y="136.9">13</text>
<text x="133.9" y="139.4">4</text>
<text x="182.2" y="139.4">5</text>
<text x="40.6" y="144.5">B5</text>
<text x="235.5" y="144.5">3</text>
<text x="278.1" y="147.1">14</text>
<text x="142" y="153.1" transform="rotate(-90 142 153.1)">6</text>
<text x="147.1" y="153.1" transform="rotate(-90 147.1 153.1)">2</text>
<text x="152.1" y="153.1" transform="rotate(-90 152.1 153.1)">3</text>
<text x="157.2" y="153.1" transform="rotate(-90 157.2 153.1)">7</text>
<text x="162.3" y="153.1" transform="rotate(-90 162.3 153.1)">8</text>
<text x="172.5" y="153.7" transform="rotate(-90 172.5 153.7)">14</text>
<text x="235.5" y="152.1">4</text>
<text x="40.7" y="157.2">A8</text>
<text x="235.5" y="159.8">6</text>
<text x="278.1" y="159.8">15</text>
<text x="40.6" y="164.8">B8</text>
<text x="30.2" y="174" transform="rotate(-90 30.2 174)">A1</text>
<text x="256.3" y="170.9" transform="rotate(-90 256.3 170.9)">8</text>
<text x="278.1" y="169.9">16</text>
<text x="22.6" y="174" transform="rotate(-90 22.6 174)">S1</text>
</g>
<g font-size="1.8" fill="#0f0f0f">
<text x="285.8" y="91.1">CH0_A</text>
<text x="285.8" y="101.3">CH0_B</text>
<text x="111.8" y="114">USB_P</text>
<text x="226.1" y="114">SDA</text>
<text x="285.8" y="114">CH1_A</text>
<text x="111.8" y="121.6">USB_N</text>
<text x="226.1" y="121.6">SCL</text>
<text x="285.8" y="124.1">CH1_B</text>
<text x="48.3" y="136.8">CC1</text>
<text x="285.8" y="136.8">CH2_A</text>
<text x="120.6" y="139.4">RESET_N</text>
<text x="48.3" y="144.4">CC2</text>
<text x="285.8" y="147">CH2_B</text>
<text x="285.8" y="159.7">CH3_A</text>
<text x="285.8" y="169.8">CH3_B</text>
</g>
<g font-size="1.6" fill="#0000c2">
<text x="320" y="87">CH0</text>
<text x="324.8" y="87">/</text>
<text x="327.4" y="87">lower</text>
<text x="333.2" y="87">right</text>
<text x="320" y="109.9">CH1</text>
<text x="324.8" y="109.9">/</text>
<text x="327.4" y="109.9">upper</text>
<text x="333.5" y="109.9">right</text>
<text x="320" y="132.8">CH2</text>
<text x="324.8" y="132.8">/</text>
<text x="327.4" y="132.8">upper</text>
<text x="333.5" y="132.8">left</text>
<text x="320" y="155.6">CH3</text>
<text x="324.8" y="155.6">/</text>
<text x="327.4" y="155.6">lower</text>
<text x="333.2" y="155.6">left</text>
<text x="137.2" y="173.3">UART /</text>
<text x="144.8" y="173.3">GPIO</text>
<text x="149.9" y="173.3">unused</text>
<text x="238.8" y="191.1">0x2A</text>
<text x="244" y="191.1">/</text>
<text x="246.3" y="191.1">internal</text>
<text x="254" y="191.1">clock</text>
<text x="262" y="191.1">always</text>
<text x="268.8" y="191.1">enabled</text>
<text x="15.2" y="272.3">M3</text>
<text x="18.8" y="272.3">exposed-substrate</text>
<text x="36.2" y="272.3">edge</text>
<text x="41.4" y="272.3">holes</text>
<text x="49.4" y="272.3">American</text>
<text x="58.3" y="272.3">Embedded</text>
<text x="15.2" y="278.7">Same</text>
<text x="21" y="278.7">mounting</text>
<text x="30" y="278.7">geometry</text>
<text x="39" y="278.7">as</text>
<text x="42.1" y="278.7">flyback</text>
<text x="49.3" y="278.7">+</text>
<text x="51.8" y="278.7">GaN</text>
<text x="56.3" y="278.7">examples.</text>
<text x="66" y="278.7">Use</text>
<text x="70.2" y="278.7">nylon</text>
<text x="75.9" y="278.7">hardware.</text>
</g>
<g font-size="1.5" fill="#006464">
<text x="74" y="62.8">VBUS</text>
<text x="188.2" y="62.8">+3V3</text>
<text x="290.3" y="75.7">100nF</text>
<text x="296.5" y="75.7">/</text>
<text x="298.7" y="75.7">50V</text>
<text x="315.7" y="75.7">470nF</text>
<text x="321.9" y="75.7">/</text>
<text x="324.1" y="75.7">25V</text>
<text x="104.9" y="83.3">4.7uF</text>
<text x="110.5" y="83.3">/</text>
<text x="112.7" y="83.3">25V</text>
<text x="148.1" y="83.3">4.7uF</text>
<text x="153.7" y="83.3">/</text>
<text x="155.9" y="83.3">25V</text>
<text x="176" y="83.3">100nF</text>
<text x="182.2" y="83.3">/</text>
<text x="184.4" y="83.3">50V</text>
<text x="198.9" y="83.3">470nF</text>
<text x="205" y="83.3">/</text>
<text x="207.2" y="83.3">25V</text>
<text x="121.4" y="88.6">GND</text>
<text x="285.2" y="86.1">GND</text>
<text x="310.6" y="86.1">GND</text>
<text x="99.8" y="93.7">GND</text>
<text x="143" y="93.7">GND</text>
<text x="170.9" y="93.7">GND</text>
<text x="193.8" y="93.7">GND</text>
<text x="310.6" y="98.5">220pF</text>
<text x="316.8" y="98.5">/</text>
<text x="319" y="98.5">C0G</text>
<text x="356.3" y="98.5">5.51uH</text>
<text x="363.2" y="98.5">nominal</text>
<text x="216.6" y="103.6">4.7kR</text>
<text x="231.9" y="103.6">4.7kR</text>
<text x="310.6" y="121.4">220pF</text>
<text x="316.8" y="121.4">/</text>
<text x="319" y="121.4">C0G</text>
<text x="356.3" y="121.4">5.51uH</text>
<text x="363.2" y="121.4">nominal</text>
<text x="117.1" y="128.9">+3V3</text>
<text x="188.2" y="132.7">+3V3</text>
<text x="87.1" y="149.6">GND</text>
<text x="310.6" y="144.3">220pF</text>
<text x="316.8" y="144.3">/</text>
<text x="319" y="144.3">C0G</text>
<text x="356.3" y="144.3">5.51uH</text>
<text x="363.2" y="144.3">nominal</text>
<text x="59.2" y="157">5.1kR</text>
<text x="76.9" y="157">5.1kR</text>
<text x="170.9" y="167.3">GND</text>
<text x="310.6" y="167.1">220pF</text>
<text x="316.8" y="167.1">/</text>
<text x="319" y="167.1">C0G</text>
<text x="356.3" y="167.1">5.51uH</text>
<text x="363.2" y="167.1">nominal</text>
<text x="71.9" y="172.4">GND</text>
<text x="221.7" y="175">GND</text>
<text x="254.7" y="185.1">GND</text>
<text x="28.7" y="187.7">GND</text>
<text x="17.4" y="263.9">M3</text>
<text x="20.8" y="263.9">/</text>
<text x="23" y="263.9">NPTH</text>
<text x="28.3" y="263.9">3.2mm</text>
<text x="55.5" y="263.9">M3</text>
<text x="58.9" y="263.9">/</text>
<text x="61.1" y="263.9">NPTH</text>
<text x="66.4" y="263.9">3.2mm</text>
<text x="93.6" y="263.9">M3</text>
<text x="97" y="263.9">/</text>
<text x="99.2" y="263.9">NPTH</text>
<text x="104.5" y="263.9">3.2mm</text>
<text x="131.7" y="263.9">M3</text>
<text x="135.1" y="263.9">/</text>
<text x="137.3" y="263.9">NPTH</text>
<text x="142.6" y="263.9">3.2mm</text>
</g>
</svg>
